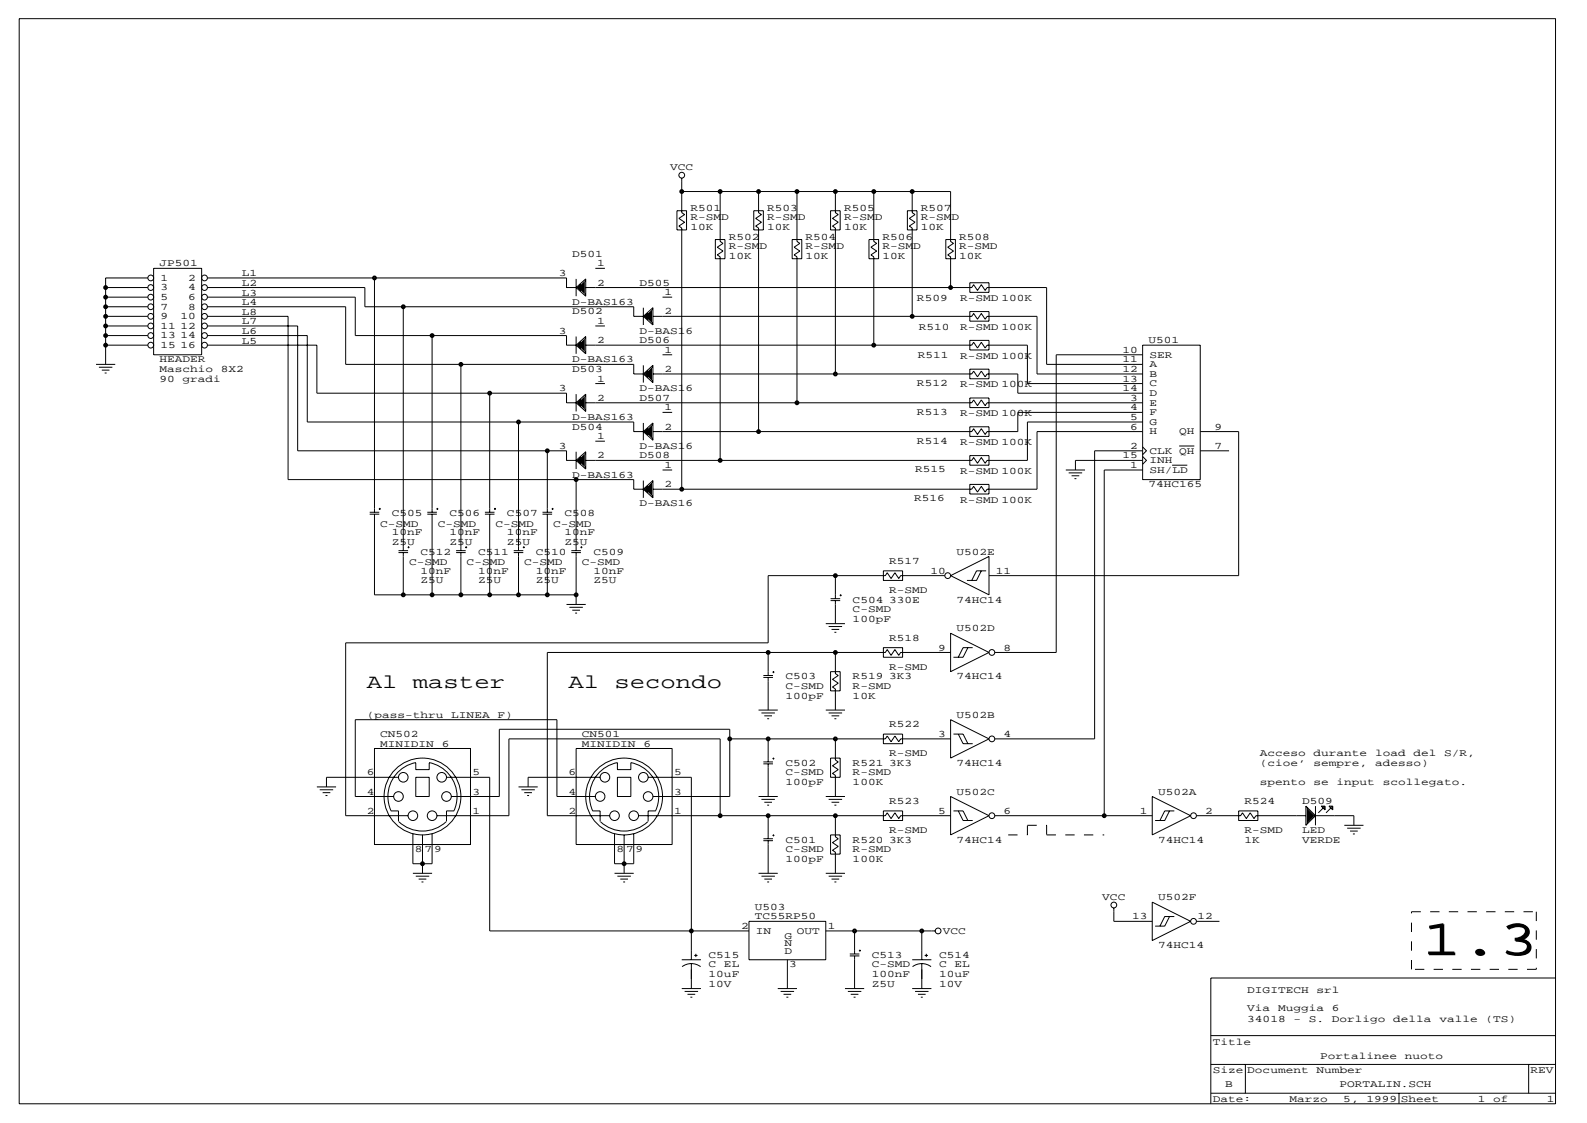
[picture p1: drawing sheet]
<svg xmlns="http://www.w3.org/2000/svg" width="420mm" height="297mm" viewBox="0 0 420 297" stroke-linecap="round" stroke-linejoin="round" font-family="sans-serif">
<g fill="none" stroke="#000" stroke-width=".26">
<path d="M5.1 4.9h406.4v287.1h-406.4zM179.1 55.7h2.5v5.1h-2.5zM180.3 47.1v9.1l.8 .6-1.5 1 1.5 1-1.5 1 .7 .5v69.1M180.3 50.7h71.2v13.2l.7 .5-1.5 1 1.5 1-1.5 1 .8 .5v8.2M190.5 50.7v13.2l.8 .5-1.6 1 1.6 1-1.6 1 .8 .5v53.9M199.4 55.7h2.5v5.1h-2.5zM200.7 50.7v5.5l.7 .6-1.5 1 1.5 1-1.5 1 .8 .5v53.9M210.8 50.7v13.2l.8 .5-1.5 1 1.5 1-1.5 1 .7 .5v38.6M219.7 55.7h2.5v5.1h-2.5zM221 50.7v5.5l.7 .6-1.5 1 1.5 1-1.5 1 .8 .5v38.6M231.1 50.7v13.2l.8 .5-1.5 1 1.5 1-1.5 1 .7 .5v23.4M240 55.7h2.6v5.1h-2.6z"/>
<path d="M241.3 50.7v5.5l.8 .6-1.6 1 1.6 1-1.6 1 .8 .5v23.4M27.9 76.1h11.2M27.9 78.6h11.2M39.1 73.5h-11.2v22.9M40.6 71h12.7v22.8h-12.7zM54.9 76.1h41.6v5h71.1v2.6h2.6M54.9 73.5h95v2.6h2.5M54.9 78.6h39.1v10.2h55.9v2.5h2.5M99.1 73.5v62M152.4 73.8v4.5M152.4 76.1l2.5-2.3v4.5zM152.7 76.1h2"/>
<path d="M152.9 75.8h1.8M152.9 76.3h1.8M153.2 75.6h1.5M153.2 76.6h1.5M153.4 75.3h1.3M153.4 76.8h1.3M153.9 75h.8M153.9 77.1h.8M154.2 74.8h.5M154.2 77.3h.5M154.4 74.5h.3M154.4 77.6h.3"/>
<path d="M154.7 74.3h.1M154.7 77.8h.1M154.9 76.1h102.1l.6-.8 1 1.5 1-1.5 1 1.5 .5-.7h15.8v20.3h25.4M157.5 71h2.5M175.3 78.6h2.5M189.2 63.4h2.6v5h-2.6zM209.5 63.4h2.6v5h-2.6zM229.9 63.4h2.5v5h-2.5zM250.2 63.4h2.5v5h-2.5zM256.5 74.8h5.1v2.5h-5.1zM25.4 96.4h5.1M26.2 97.1h3.5"/>
<path d="M26.9 97.9h2.1M27.7 98.7h.5M27.9 83.7h11.2M27.9 91.3h11.2M27.9 81.1h11.2M27.9 88.8h11.2M27.9 86.2h11.2M54.9 91.3h28.9v12.7h66.1v2.5h2.5M54.9 86.2h23.8v33h71.2v2.6h2.5M54.9 83.7h21.3v43.2h91.4v2.5h2.6M54.9 81.1h36.5v15.3h76.2v2.5h2.6M54.9 88.8h26.4v22.8h86.3v2.6h2.6"/>
<path d="M106.7 81.1v64.6M114.3 88.8v46.7M121.9 96.4v49.3M152.4 89v4.6M152.4 91.3l2.5-2.3v4.6zM152.7 91.3h2M152.9 91h1.8M152.9 91.6h1.8M153.2 90.8h1.5M153.2 91.8h1.5M153.4 90.5h1.3M153.4 92.1h1.3"/>
<path d="M153.9 90.3h.8M153.9 92.3h.8M154.2 92.6h.5M154.2 90h.5M154.4 89.8h.3M154.4 92.8h.3M154.7 89.5h.1M154.7 93.1h.1M154.9 91.3h102.1l.6-.8 1 1.6 1-1.6 1 1.6 .5-.8h10.7v10.2h30.5M157.5 86.2h2.5M170.2 81.4v4.6M170.2 96.6v4.6"/>
<path d="M170.2 83.7l2.5-2.3v4.6zM170.2 98.9l2.5-2.3v4.6zM170.4 83.7h2.1M170.4 98.9h2.1M170.7 83.4h1.8M170.7 83.9h1.8M170.7 98.7h1.8M170.7 99.2h1.8M170.9 83.2h1.6M170.9 84.2h1.6M170.9 98.4h1.6M170.9 99.4h1.6"/>
<path d="M171.2 82.9h1.3M171.2 84.4h1.3M171.2 98.2h1.3M171.2 99.7h1.3M171.7 82.7h.8M171.7 84.7h.8M171.7 97.9h.8M171.7 99.9h.8M172 82.4h.5M172 84.9h.5M172 97.6h.5M172.2 82.2h.3"/>
<path d="M172.2 85.2h.3M172.2 97.4h.3M172.5 81.9h.1M172.5 85.5h.1M172.5 97.1h.1M172.7 83.7h84.3l.6-.8 1 1.5 1-1.5 1 1.5 .5-.7h13.2v15.2h28M172.7 98.9h84.3l.6-.7 1 1.5 1-1.5 1 1.5 .5-.8h8.1v5.1h33.1M175.3 93.8h2.5M256.5 82.4h5.1v2.5h-5.1zM256.5 90h5.1v2.6h-5.1zM256.5 97.6h5.1v2.6h-5.1zM302.3 93.8h-22.9v78.8h-16.3"/>
<path d="M302.3 91.3h15.2v35.6h-15.2zM129.5 104v31.5M137.2 111.6v34.1M144.8 119.2v16.3M152.4 104.3v4.5M152.4 119.5v4.6M152.4 106.5l2.5-2.2v4.5zM152.7 106.5h2M152.9 106.3h1.8M152.9 106.8h1.8M153.2 106h1.5M153.2 107h1.5"/>
<path d="M153.4 105.8h1.3M153.4 107.3h1.3M153.9 105.5h.8M153.9 107.6h.8M154.2 107.8h.5M154.2 105.3h.5M154.4 105h.3M154.4 108.1h.3M154.7 104.8h.1M154.7 108.3h.1M154.9 106.5h102.1l.6-.7 1 1.5 1-1.5 1 1.5 .5-.8h41.2M157.5 101.5h2.5"/>
<path d="M157.5 116.7h2.5M170.2 111.9v4.5M170.2 114.2l2.5-2.3v4.5zM170.4 114.2h2.1M170.7 113.9h1.8M170.7 114.4h1.8M170.9 113.7h1.6M170.9 114.7h1.6M171.2 113.4h1.3M171.2 114.9h1.3M171.7 113.1h.8M171.7 115.2h.8"/>
<path d="M172 100.2h.5M172 115.4h.5M172 112.9h.5M172.2 100.4h.3M172.2 112.6h.3M172.2 115.7h.3M172.5 100.7h.1M172.5 112.4h.1M172.5 115.9h.1M175.3 109.1h2.5M256.5 105.3h5.1v2.5h-5.1zM256.5 112.9h5.1v2.5h-5.1z"/>
<path d="M302.3 118.2l1 1-1 1.1M302.3 109.1h-33.1v5.1h-8.1l-.5 .7-1-1.5-1 1.5-1-1.5-.6 .8h-84.3M302.3 114.2h-28v15.2h-13.2l-.5 .8-1-1.6-1 1.6-1-1.6-.6 .8h-84.3M302.3 111.6h-30.5v10.2h-10.7l-.5 .7-1-1.5-1 1.5-1-1.5-.6 .8h-102.1M302.3 119.2h-12.7v76.2h-26.5M311.9 118h4M317.5 114.2h10.2v38.1h-66.1M317.5 119.2h7.6M97.8 136h2.5M97.8 135.5h2.5M99.1 136v21.3h53.3M100.3 134.5h.3v.2h-.3z"/>
<path d="M113 136h2.6M113 135.5h2.6M114.3 136v21.3M115.6 134.5h.2v.2h-.2zM128.3 136h2.5M128.3 135.5h2.5M129.5 136v21.3M130.8 134.5h.3v.2h-.3zM143.5 136h2.5M143.5 135.5h2.5M144.8 136v21.3M146 134.5h.3v.2h-.3z"/>
<path d="M152.4 126.9v18.8M152.4 121.8l2.5-2.3v4.6zM152.7 121.8h2M152.9 121.5h1.8M152.9 122h1.8M153.2 121.3h1.5M153.2 122.3h1.5M153.4 121h1.3M153.4 122.5h1.3M153.9 120.8h.8M153.9 122.8h.8M154.2 123h.5"/>
<path d="M154.2 120.5h.5M154.4 120.3h.3M154.4 123.3h.3M154.7 120h.1M154.7 123.6h.1M170.2 127.1v4.6M170.2 129.4l2.5-2.3v4.6zM170.4 129.4h2.1M170.7 129.1h1.8M170.7 129.7h1.8M170.9 128.9h1.6M170.9 129.9h1.6"/>
<path d="M171.2 128.6h1.3M171.2 130.2h1.3M171.7 128.4h.8M171.7 130.4h.8M172 128.1h.5M172 130.7h.5M172.2 127.9h.3M172.2 130.9h.3M172.5 127.6h.1M172.5 131.2h.1M175.3 124.3h2.5M256.5 120.5h5.1v2.5h-5.1z"/>
<path d="M256.5 128.1h5.1v2.6h-5.1zM281.9 124.3h5.1M282.7 125.1h3.6M283.5 125.8h2M284.2 126.6h.5M302.3 120.8l1 1-1 1M302.3 121.8h-17.8v2.5M302.3 124.3h-10.2v91.5M310.1 123h4M105.4 146.2h2.5M105.4 145.7h2.5M106.7 146.2v11.1"/>
<path d="M107.9 144.6h.3v.3h-.3zM120.6 146.2h2.6M120.6 145.7h2.6M121.9 146.2v11.1M123.2 144.6h.2v.3h-.2zM135.9 146.2h2.5M135.9 145.7h2.5M137.2 146.2v11.1M138.4 144.6h.3v.3h-.3zM149.9 159.9h5M151.1 146.2h2.6M151.1 145.7h2.6"/>
<path d="M152.4 146.2v13.7M153.7 144.6h.2v.3h-.2zM219.7 158.9h2.5M219.7 158.4h2.5M221 152.3v6.1M221 158.9v6.1M222.2 157.3h.3v.3h-.3zM233.7 151h5.1v2.5h-5.1zM249.9 152.3h-11.6l-.6 .7-1-1.5-1 1.5-1-1.5-.5 .8h-31v17.7h-111.8v45.8h16.5M251.5 152.3l10.1-5.1v10.1zM259.6 151l-1.3 2.5h-2.5M260.9 151h-2.6l-1.3 2.5"/>
<path d="M150.6 160.6h3.6M151.4 161.4h2M152.1 162.2h.6M201.9 179.2h2.6M201.9 178.7h2.6M203.2 172.6v6.1M203.2 179.2v8.6M204.5 177.7h.2v.2h-.2zM218.4 165h5.1M219.2 165.7h3.6M219.7 177.7h2.5v5h-2.5zM220 166.5h2"/>
<path d="M220.7 167.2h.5M221 172.6v5.6l.7 .5-1.5 1 1.5 1-1.5 1 .8 .5v5.6M233.7 171.3h5.1v2.5h-5.1zM251.5 167.5l10.1 5.1-10.1 5.1zM251.5 172.6h-13.2l-.6 .7-1-1.5-1 1.5-1-1.5-.5 .8h-89.4v43.2h16.5M256 171.3l-1.2 2.5h-2.6M257.3 171.3h-2.5l-1.3 2.5M99.1 198h25.4v25.4h-25.4zM152.4 198h25.4v25.4h-25.4zM193 195.4h41.2l.5-.7 1 1.5 1-1.5 1 1.5 .6-.8h13.2M200.7 187.8h5M201.4 188.6h3.6"/>
<path d="M202.2 189.3h2M202.9 190.1h.6M203.2 195.4v6.1M218.4 187.8h5.1M219.2 188.6h3.6M220 189.3h2M220.7 190.1h.5M221 195.4v5.6l.7 .5-1.5 1.1 1.5 1-1.5 1 .8 .5v5.6M233.7 194.2h5.1v2.5h-5.1zM251.5 190.4l10.1 5-10.1 5.1zM252.2 194.2h2.6l1.2 2.5M253.5 194.2l1.3 2.5h2.5"/>
<path d="M83.8 208.1h5.1M84.6 208.9h3.5M85.3 209.7h2.1M86.1 210.4h.5M103.4 214.5h2v2.8M104.1 210.7h-10.1v-20.3h53.3v20.3h10.2M105.4 205.6h-19v2.5M105.5 217.4a9.1 9.1 0 0 0 12.5 0M110 201.8v1.8h3.5v-1.8M110 205.6h3.5v5.1h-3.5zM110 201.7a9.1 9.1 0 0 0-6.6 12.7M113.5 201.7a9.1 9.1 0 0 1 6.6 12.7"/>
<path d="M115.6 215.8h19v-20.4h55.9v20.4M118.1 205.6h11.4v40.6h68.6M119.4 210.7h12.7v-17.8h60.9v17.8h-20.3M120.1 214.5h-2v2.8M137.2 208.1h5M137.9 208.9h3.6M138.7 209.7h2M139.4 210.4h.6M156.7 214.5h2v2.8M158.7 205.6h-19v2.5M158.9 217.4a9.1 9.1 0 0 0 12.4 0M163.3 201.8v1.8h3.6v-1.8"/>
<path d="M163.3 205.6h3.6v5.1h-3.6zM163.4 201.7a9.1 9.1 0 0 0-6.7 12.7M166.8 201.7a9.1 9.1 0 0 1 6.7 12.7M168.9 215.8h65.3l.5-.8 1 1.5 1-1.5 1 1.5 .6-.7h13.2M171.4 205.6h11.5v48.3M173.5 214.5h-2.1v2.8M200.7 210.7h5M201.4 211.4h3.6M201.9 202h2.6M201.9 201.5h2.6M202.2 212.2h2M202.9 213h.6"/>
<path d="M203.2 202v8.7M203.2 215.8v6.1M204.5 200.5h.2v.3h-.2zM218.4 210.7h5.1M219.2 211.4h3.6M219.7 200.5h2.5v5.1h-2.5zM220 212.2h2M220.7 213h.5M221 215.8v5.5l.7 .6-1.5 1 1.5 1-1.5 1 .8 .5v5.6M233.7 214.5h5.1v2.5h-5.1zM251.5 210.7l10.1 5.1-10.1 5zM252.2 214.5h2.6l1.2 2.5"/>
<path d="M253.5 214.5l1.3 2.5h2.5M263.1 215.8h41.7M304.8 210.7l10.2 5.1-10.2 5zM309.4 214.5l-1.3 2.5h-2.5M310.6 214.5h-2.5l-1.3 2.5M316.5 215.8h11.7l.5-.8 1 1.5 1-1.5 1 1.5 .5-.7h13.2M327.7 214.5h5v2.5h-5zM345.4 213.2l2.6 2.6-2.6 2.5zM345.7 213.7h.1M345.7 217.8h.1M345.7 214.5h.8M345.7 215.8h2"/>
<path d="M345.7 217h.8M345.7 214h.2M345.7 214.2h.5M345.7 214.7h1M345.7 215h1.3M345.7 215.3h1.5M345.7 215.5h1.8M345.7 216h1.8M345.7 216.3h1.5M345.7 216.5h1.3M345.7 216.8h1M345.7 217.3h.5"/>
<path d="M345.7 217.5h.2M348 215.8h10.1v2.5M348 213.2v5.1M349.5 213.2h1v1zM350 213.7l-1.3 1.3M350 213.5h.3M350.3 213.7h.1M351.5 213.2h1.1v1zM352 213.7l-1.2 1.3M352 213.5h.3M352.3 213.7h.1M355.6 218.3h5.1"/>
<path d="M356.4 219.1h3.5M357.1 219.8h2.1M109.2 220.6v7.9h5.1v-7.9M109.2 231h5.1M110 231.8h3.5M110.7 232.5h2.1M111.5 233.3h.5M111.8 220.8v10.2M162.6 220.6v7.9h5v-7.9M162.6 231h5M163.3 231.8h3.6M164.1 232.5h2"/>
<path d="M164.8 233.3h.6M165.1 220.8v10.2M200.7 231h5M201.4 231.8h3.6M201.9 222.4h2.6M201.9 221.9h2.6M202.2 232.5h2M202.9 233.3h.6M203.2 222.4v8.6M204.5 220.8h.2v.3h-.2zM218.4 231h5.1M219.2 231.8h3.6"/>
<path d="M219.7 220.8h2.5v5.1h-2.5zM220 232.5h2M220.7 233.3h.5M304.8 238.6l10.2 5.1-10.2 5.1zM357.9 220.6h.5M180.3 253.9h5.1M180.4 255.7a4.1 4.1 0 0 1 4.9 0M182.9 254.9v6.6M183.6 252.7h.9M184.1 252.3v.8M198.1 243.7h20.3v10.2h-20.3zM208.3 253.9v7.6"/>
<path d="M218.4 246.2h29M224.8 252.8h2.5M224.8 252.3h2.5M226.1 246.2v6.1M226.1 252.8v8.7M227.3 251.3h.3v.3h-.3zM241.3 253.9h5.1M241.4 255.7a4.1 4.1 0 0 1 4.9 0M243.8 246.2v7.7M243.8 254.9v6.6M244.6 252.7h.9M245 252.3v.8"/>
<path d="M294.6 240.1v3.6h10.2M309.4 242.4l-1.3 2.6h-2.5M310.6 242.4h-2.5l-1.3 2.6M316.5 243.7h6.1M411.5 258.7h-91.2v33.3M180.3 261.5h5.1M181.1 262.2h3.6M181.9 263h2M182.6 263.8h.5M205.7 261.5h5.1M206.5 262.2h3.6M207.3 263h2"/>
<path d="M208 263.8h.5M223.5 261.5h5.1M224.3 262.2h3.5M225 263h2.1M225.8 263.8h.5M241.3 261.5h5.1M242.1 262.2h3.5M242.8 263h2.1M243.6 263.8h.5M320.3 273.9h91.2M320.3 289.2h91.2M320.3 281.5h91.2"/>
<path d="M329.4 281.5v7.7M370.1 289.2v2.8M404.4 281.5v7.7"/>
<circle cx="180.3" cy="50.7" r=".51"/>
<circle cx="180.3" cy="46.3" r=".76"/>
<circle cx="180.3" cy="50.7" r=".25"/>
<circle cx="190.5" cy="50.7" r=".51"/>
<circle cx="190.5" cy="50.7" r=".25"/>
<circle cx="200.7" cy="50.7" r=".51"/>
<circle cx="200.7" cy="50.7" r=".25"/>
<circle cx="210.8" cy="50.7" r=".51"/>
<circle cx="210.8" cy="50.7" r=".25"/>
<circle cx="221" cy="50.7" r=".51"/>
<circle cx="221" cy="50.7" r=".25"/>
<circle cx="231.1" cy="50.7" r=".51"/>
<circle cx="231.1" cy="50.7" r=".25"/>
<circle cx="241.3" cy="50.7" r=".51"/>
<circle cx="241.3" cy="50.7" r=".25"/>
<circle cx="27.9" cy="76.1" r=".51"/>
<circle cx="27.9" cy="78.6" r=".51"/>
<circle cx="27.9" cy="76.1" r=".25"/>
<circle cx="27.9" cy="78.6" r=".25"/>
<circle cx="39.9" cy="78.6" r=".76"/>
<circle cx="39.9" cy="73.5" r=".76"/>
<circle cx="39.9" cy="76.1" r=".76"/>
<circle cx="54.1" cy="78.6" r=".76"/>
<circle cx="54.1" cy="73.5" r=".76"/>
<circle cx="54.1" cy="76.1" r=".76"/>
<circle cx="99.1" cy="73.5" r=".51"/>
<circle cx="99.1" cy="73.5" r=".25"/>
<circle cx="251.5" cy="76.1" r=".51"/>
<circle cx="251.5" cy="76.1" r=".25"/>
<circle cx="27.9" cy="86.2" r=".51"/>
<circle cx="27.9" cy="88.8" r=".51"/>
<circle cx="27.9" cy="91.3" r=".51"/>
<circle cx="27.9" cy="83.7" r=".51"/>
<circle cx="27.9" cy="81.1" r=".51"/>
<circle cx="27.9" cy="83.7" r=".25"/>
<circle cx="27.9" cy="86.2" r=".25"/>
<circle cx="27.9" cy="91.3" r=".25"/>
<circle cx="27.9" cy="88.8" r=".25"/>
<circle cx="27.9" cy="81.1" r=".25"/>
<circle cx="39.9" cy="83.7" r=".76"/>
<circle cx="39.9" cy="91.3" r=".76"/>
<circle cx="39.9" cy="86.2" r=".76"/>
<circle cx="39.9" cy="88.8" r=".76"/>
<circle cx="39.9" cy="81.1" r=".76"/>
<circle cx="54.1" cy="83.7" r=".76"/>
<circle cx="54.1" cy="91.3" r=".76"/>
<circle cx="54.1" cy="86.2" r=".76"/>
<circle cx="54.1" cy="88.8" r=".76"/>
<circle cx="54.1" cy="81.1" r=".76"/>
<circle cx="106.7" cy="81.1" r=".51"/>
<circle cx="106.7" cy="81.1" r=".25"/>
<circle cx="114.3" cy="88.8" r=".51"/>
<circle cx="114.3" cy="88.8" r=".25"/>
<circle cx="121.9" cy="96.4" r=".51"/>
<circle cx="121.9" cy="96.4" r=".25"/>
<circle cx="221" cy="98.9" r=".51"/>
<circle cx="221" cy="98.9" r=".25"/>
<circle cx="231.1" cy="91.3" r=".51"/>
<circle cx="231.1" cy="91.3" r=".25"/>
<circle cx="241.3" cy="83.7" r=".51"/>
<circle cx="241.3" cy="83.7" r=".25"/>
<circle cx="129.5" cy="104" r=".51"/>
<circle cx="129.5" cy="104" r=".25"/>
<circle cx="137.2" cy="111.6" r=".51"/>
<circle cx="137.2" cy="111.6" r=".25"/>
<circle cx="144.8" cy="119.2" r=".51"/>
<circle cx="144.8" cy="119.2" r=".25"/>
<circle cx="200.7" cy="114.2" r=".51"/>
<circle cx="200.7" cy="114.2" r=".25"/>
<circle cx="210.8" cy="106.5" r=".51"/>
<circle cx="210.8" cy="106.5" r=".25"/>
<circle cx="152.4" cy="126.9" r=".51"/>
<circle cx="152.4" cy="126.9" r=".25"/>
<circle cx="180.3" cy="129.4" r=".51"/>
<circle cx="180.3" cy="129.4" r=".25"/>
<circle cx="190.5" cy="121.8" r=".51"/>
<circle cx="190.5" cy="121.8" r=".25"/>
<circle cx="106.7" cy="157.3" r=".51"/>
<circle cx="106.7" cy="157.3" r=".25"/>
<circle cx="114.3" cy="157.3" r=".51"/>
<circle cx="114.3" cy="157.3" r=".25"/>
<circle cx="121.9" cy="157.3" r=".51"/>
<circle cx="121.9" cy="157.3" r=".25"/>
<circle cx="129.5" cy="157.3" r=".51"/>
<circle cx="129.5" cy="157.3" r=".25"/>
<circle cx="137.2" cy="157.3" r=".51"/>
<circle cx="137.2" cy="157.3" r=".25"/>
<circle cx="144.8" cy="157.3" r=".51"/>
<circle cx="144.8" cy="157.3" r=".25"/>
<circle cx="152.4" cy="157.3" r=".51"/>
<circle cx="152.4" cy="157.3" r=".25"/>
<circle cx="221" cy="152.3" r=".51"/>
<circle cx="221" cy="152.3" r=".25"/>
<circle cx="250.7" cy="152.3" r=".76"/>
<circle cx="203.2" cy="172.6" r=".51"/>
<circle cx="203.2" cy="172.6" r=".25"/>
<circle cx="221" cy="172.6" r=".51"/>
<circle cx="221" cy="172.6" r=".25"/>
<circle cx="262.4" cy="172.6" r=".76"/>
<circle cx="193" cy="195.4" r=".51"/>
<circle cx="193" cy="195.4" r=".25"/>
<circle cx="203.2" cy="195.4" r=".51"/>
<circle cx="203.2" cy="195.4" r=".25"/>
<circle cx="221" cy="195.4" r=".51"/>
<circle cx="221" cy="195.4" r=".25"/>
<circle cx="262.4" cy="195.4" r=".76"/>
<circle cx="105.4" cy="210.7" r="1.27"/>
<circle cx="106.7" cy="205.6" r="1.27"/>
<circle cx="109.2" cy="215.8" r="1.27"/>
<circle cx="111.8" cy="210.7" r="10.2"/>
<circle cx="114.3" cy="215.8" r="1.27"/>
<circle cx="116.8" cy="205.6" r="1.27"/>
<circle cx="118.1" cy="210.7" r="1.27"/>
<circle cx="158.7" cy="210.7" r="1.27"/>
<circle cx="160" cy="205.6" r="1.27"/>
<circle cx="162.6" cy="215.8" r="1.27"/>
<circle cx="165.1" cy="210.7" r="10.2"/>
<circle cx="167.6" cy="215.8" r="1.27"/>
<circle cx="170.2" cy="205.6" r="1.27"/>
<circle cx="171.4" cy="210.7" r="1.27"/>
<circle cx="190.5" cy="215.8" r=".51"/>
<circle cx="190.5" cy="215.8" r=".25"/>
<circle cx="203.2" cy="215.8" r=".51"/>
<circle cx="203.2" cy="215.8" r=".25"/>
<circle cx="221" cy="215.8" r=".51"/>
<circle cx="221" cy="215.8" r=".25"/>
<circle cx="262.4" cy="215.8" r=".76"/>
<circle cx="292.1" cy="215.8" r=".51"/>
<circle cx="292.1" cy="215.8" r=".25"/>
<circle cx="315.7" cy="215.8" r=".76"/>
<circle cx="111.8" cy="228.5" r=".51"/>
<circle cx="111.8" cy="228.5" r=".25"/>
<circle cx="165.1" cy="228.5" r=".51"/>
<circle cx="165.1" cy="228.5" r=".25"/>
<circle cx="294.6" cy="239.4" r=".76"/>
<circle cx="182.9" cy="246.2" r=".51"/>
<circle cx="182.9" cy="246.2" r=".25"/>
<circle cx="226.1" cy="246.2" r=".51"/>
<circle cx="226.1" cy="246.2" r=".25"/>
<circle cx="243.8" cy="246.2" r=".51"/>
<circle cx="243.8" cy="246.2" r=".25"/>
<circle cx="248.2" cy="246.2" r=".76"/>
<circle cx="315.7" cy="243.7" r=".76"/>
</g>
<path d="M271.8 218.3h5.1M276.9 218.3v2.5M266.7 220.8h5.1M271.8 220.8v-2.5M276.9 220.8h15.2M373.4 241.2h33M373.4 256.4v-15.2M406.4 241.2v15.2M406.4 256.4h-33" fill="none" stroke="#000" stroke-width=".26" stroke-dasharray="2.5" stroke-linecap="butt"/>
<text font-size="13.2" x="376.2" y="252.4">1.3</text>
<g font-size="5.3">
<text x="97" y="182.1">Al</text>
<text x="109.2" y="182.1">master</text>
<text x="150.4" y="182.1">Al</text>
<text x="162.6" y="182.1">secondo</text>
</g>
<g font-size="2.6">
<text x="177.3" y="45.1">VCC</text>
<text x="182.6" y="55.7">R501</text>
<text x="182.6" y="58.3">R-SMD</text>
<text x="202.9" y="55.7">R503</text>
<text x="202.9" y="58.3">R-SMD</text>
<text x="223.3" y="55.7">R505</text>
<text x="223.3" y="58.3">R-SMD</text>
<text x="243.6" y="55.7">R507</text>
<text x="243.6" y="58.3">R-SMD</text>
<text x="182.6" y="60.8">10K</text>
<text x="192.8" y="63.4">R502</text>
<text x="192.8" y="65.9">R-SMD</text>
<text x="202.9" y="60.8">10K</text>
<text x="213.1" y="63.4">R504</text>
<text x="213.1" y="65.9">R-SMD</text>
<text x="223.3" y="60.8">10K</text>
<text x="233.4" y="63.4">R506</text>
<text x="233.4" y="65.9">R-SMD</text>
<text x="243.6" y="60.8">10K</text>
<text x="253.7" y="63.4">R508</text>
<text x="253.7" y="65.9">R-SMD</text>
<text x="42.2" y="70.5">JP501</text>
<text x="151.4" y="67.9">D501</text>
<text x="158" y="70.5">1</text>
<text x="192.8" y="68.4">10K</text>
<text x="213.1" y="68.4">10K</text>
<text x="233.4" y="68.4">10K</text>
<text x="253.7" y="68.4">10K</text>
<text x="42.4" y="74.3">1</text>
<text x="42.4" y="76.8">3</text>
<text x="49.8" y="74.3">2</text>
<text x="49.8" y="76.8">4</text>
<text x="64" y="73.1">L1</text>
<text x="64" y="75.6">L2</text>
<text x="147.8" y="73">3</text>
<text x="158" y="75.6">2</text>
<text x="169.2" y="75.6">D505</text>
<text x="42.4" y="79.4">5</text>
<text x="42.4" y="81.9">7</text>
<text x="49.8" y="79.4">6</text>
<text x="49.8" y="81.9">8</text>
<text x="64" y="78.2">L3</text>
<text x="64" y="80.7">L4</text>
<text x="64" y="83.2">L8</text>
<text x="151.4" y="80.6">D-BAS163</text>
<text x="151.4" y="83.2">D502</text>
<text x="175.8" y="83.2">2</text>
<text x="175.8" y="78.1">1</text>
<text x="242.6" y="79.6">R509</text>
<text x="254" y="79.6">R-SMD 100K</text>
<text x="42.4" y="84.4">9</text>
<text x="42.4" y="87">11</text>
<text x="42.4" y="89.5">13</text>
<text x="47.8" y="84.4">10</text>
<text x="47.8" y="87">12</text>
<text x="47.8" y="89.5">14</text>
<text x="64" y="88.3">L6</text>
<text x="64" y="85.8">L7</text>
<text x="147.8" y="88.3">3</text>
<text x="158" y="85.7">1</text>
<text x="169.2" y="88.3">D-BAS16</text>
<text x="243.1" y="87.2">R510</text>
<text x="254" y="87.2">R-SMD 100K</text>
<text x="42.2" y="95.9">HEADER</text>
<text x="42.4" y="92.1">15</text>
<text x="47.8" y="92.1">16</text>
<text x="64" y="90.9">L5</text>
<text x="151.4" y="95.9">D-BAS163</text>
<text x="158" y="90.8">2</text>
<text x="169.2" y="90.8">D506</text>
<text x="175.8" y="93.3">1</text>
<text x="242.8" y="94.6">R511</text>
<text x="254" y="94.9">R-SMD 100K</text>
<text x="296.9" y="93.3">10</text>
<text x="296.9" y="95.9">11</text>
<text x="303.8" y="90.8">U501</text>
<text x="304" y="94.6">SER</text>
<text x="42.2" y="98.4">Maschio</text>
<text x="42.2" y="101">90</text>
<text x="48.3" y="101">gradi</text>
<text x="58.4" y="98.4">8X2</text>
<text x="151.4" y="98.4">D503</text>
<text x="158" y="101">1</text>
<text x="175.8" y="98.4">2</text>
<text x="296.9" y="98.4">12</text>
<text x="296.9" y="101">13</text>
<text x="304" y="97.1">A</text>
<text x="304" y="99.7">B</text>
<text x="147.8" y="103.5">3</text>
<text x="158" y="106">2</text>
<text x="169.2" y="103.5">D-BAS16</text>
<text x="169.2" y="106">D507</text>
<text x="242.6" y="102.2">R512</text>
<text x="254" y="102.5">R-SMD 100K</text>
<text x="296.9" y="103.5">14</text>
<text x="299" y="106">3</text>
<text x="304" y="102.2">C</text>
<text x="304" y="104.8">D</text>
<text x="304" y="107.3">E</text>
<text x="151.4" y="111.1">D-BAS163</text>
<text x="151.4" y="113.7">D504</text>
<text x="175.8" y="113.7">2</text>
<text x="175.8" y="108.6">1</text>
<text x="242.6" y="109.8">R513</text>
<text x="254" y="110.1">R-SMD 100K</text>
<text x="299" y="108.6">4</text>
<text x="299" y="111.1">5</text>
<text x="299" y="113.7">6</text>
<text x="304" y="109.8">F</text>
<text x="304" y="112.4">G</text>
<text x="321.3" y="113.7">9</text>
<text x="147.8" y="118.7">3</text>
<text x="158" y="116.2">1</text>
<text x="169.2" y="118.7">D-BAS16</text>
<text x="242.6" y="117.5">R514</text>
<text x="254" y="117.7">R-SMD 100K</text>
<text x="299" y="118.7">2</text>
<text x="304" y="114.9">H</text>
<text x="311.9" y="114.9">QH</text>
<text x="321.3" y="118.7">7</text>
<text x="158" y="121.3">2</text>
<text x="169.2" y="121.3">D508</text>
<text x="175.8" y="123.8">1</text>
<text x="242.1" y="124.8">R515</text>
<text x="254" y="125.3">R-SMD 100K</text>
<text x="296.9" y="121.3">15</text>
<text x="299" y="123.8">1</text>
<text x="304" y="120">CLK QH</text>
<text x="304" y="122.5">INH</text>
<text x="304" y="125.1">SH/LD</text>
<text x="151.4" y="126.4">D-BAS163</text>
<text x="175.8" y="128.9">2</text>
<text x="303.8" y="128.9">74HC165</text>
<text x="103.6" y="136.5">C505</text>
<text x="118.9" y="136.5">C506</text>
<text x="134.1" y="136.5">C507</text>
<text x="149.4" y="136.5">C508</text>
<text x="169.2" y="134">D-BAS16</text>
<text x="241.8" y="132.4">R516</text>
<text x="254" y="133">R-SMD 100K</text>
<text x="100.6" y="139.3">C-SMD</text>
<text x="103.6" y="141.6">10nF</text>
<text x="115.8" y="139.3">C-SMD</text>
<text x="118.9" y="141.6">10nF</text>
<text x="131.1" y="139.3">C-SMD</text>
<text x="134.1" y="141.6">10nF</text>
<text x="146.3" y="139.3">C-SMD</text>
<text x="149.4" y="141.6">10nF</text>
<text x="103.6" y="144.1">Z5U</text>
<text x="108.2" y="149.5">C-SMD</text>
<text x="111.3" y="146.7">C512</text>
<text x="118.9" y="144.1">Z5U</text>
<text x="123.4" y="149.5">C-SMD</text>
<text x="126.5" y="146.7">C511</text>
<text x="134.1" y="144.1">Z5U</text>
<text x="138.7" y="149.5">C-SMD</text>
<text x="141.7" y="146.7">C510</text>
<text x="149.4" y="144.1">Z5U</text>
<text x="153.9" y="149.5">C-SMD</text>
<text x="157" y="146.7">C509</text>
<text x="235.2" y="149.2">R517</text>
<text x="253" y="146.7">U502E</text>
<text x="111.3" y="151.8">10nF</text>
<text x="111.3" y="154.3">Z5U</text>
<text x="126.5" y="151.8">10nF</text>
<text x="126.5" y="154.3">Z5U</text>
<text x="141.7" y="151.8">10nF</text>
<text x="141.7" y="154.3">Z5U</text>
<text x="157" y="151.8">10nF</text>
<text x="157" y="154.3">Z5U</text>
<text x="246.1" y="151.8">10</text>
<text x="263.4" y="151.8">11</text>
<text x="225.6" y="159.4">C504</text>
<text x="225.6" y="161.9">C-SMD</text>
<text x="235.2" y="156.8">R-SMD</text>
<text x="235.2" y="159.4">330E</text>
<text x="253" y="159.4">74HC14</text>
<text x="225.6" y="164.5">100pF</text>
<text x="253" y="167">U502D</text>
<text x="235.2" y="169.5">R518</text>
<text x="248.2" y="172.1">9</text>
<text x="265.4" y="172.1">8</text>
<text x="207.8" y="179.7">C503</text>
<text x="225.6" y="179.7">R519</text>
<text x="235.2" y="177.2">R-SMD</text>
<text x="235.2" y="179.7">3K3</text>
<text x="253" y="179.7">74HC14</text>
<text x="207.8" y="182.2">C-SMD</text>
<text x="207.8" y="184.8">100pF</text>
<text x="225.6" y="182.2">R-SMD</text>
<text x="225.6" y="184.8">10K</text>
<text x="97" y="189.9">(pass-thru</text>
<text x="119.4" y="189.9">LINEA</text>
<text x="131.6" y="189.9">F)</text>
<text x="253" y="189.9">U502B</text>
<text x="100.6" y="194.9">CN502</text>
<text x="100.6" y="197.5">MINIDIN</text>
<text x="116.8" y="197.5">6</text>
<text x="153.9" y="194.9">CN501</text>
<text x="153.9" y="197.5">MINIDIN</text>
<text x="170.2" y="197.5">6</text>
<text x="235.2" y="192.4">R522</text>
<text x="248.2" y="194.9">3</text>
<text x="265.4" y="194.9">4</text>
<text x="207.8" y="202.6">C502</text>
<text x="225.6" y="202.6">R521</text>
<text x="235.2" y="200">R-SMD</text>
<text x="235.2" y="202.6">3K3</text>
<text x="253" y="202.6">74HC14</text>
<text x="333.2" y="200.1">Acceso</text>
<text x="333.2" y="202.6">(cioe’</text>
<text x="347.5" y="200.1">durante</text>
<text x="347.5" y="202.6">sempre,</text>
<text x="363.7" y="200.1">load</text>
<text x="363.7" y="202.6">adesso)</text>
<text x="373.9" y="200.1">del</text>
<text x="382" y="200.1">S/R,</text>
<text x="97" y="205.1">6</text>
<text x="125" y="205.1">5</text>
<text x="150.4" y="205.1">6</text>
<text x="178.3" y="205.1">5</text>
<text x="207.8" y="205.1">C-SMD</text>
<text x="207.8" y="207.6">100pF</text>
<text x="225.6" y="205.1">R-SMD</text>
<text x="225.6" y="207.6">100K</text>
<text x="333.2" y="207.7">spento</text>
<text x="347.5" y="207.7">se</text>
<text x="353.6" y="207.7">input</text>
<text x="365.8" y="207.7">scollegato.</text>
<text x="97" y="210.2">4</text>
<text x="97" y="215.3">2</text>
<text x="125" y="210.2">3</text>
<text x="125" y="215.3">1</text>
<text x="150.4" y="210.2">4</text>
<text x="150.4" y="215.3">2</text>
<text x="178.3" y="210.2">3</text>
<text x="178.3" y="215.3">1</text>
<text x="235.2" y="212.7">R523</text>
<text x="248.2" y="215.3">5</text>
<text x="253" y="210.2">U502C</text>
<text x="265.4" y="215.3">6</text>
<text x="301.5" y="215.3">1</text>
<text x="306.3" y="210.2">U502A</text>
<text x="318.8" y="215.3">2</text>
<text x="329.2" y="212.7">R524</text>
<text x="344.4" y="212.7">D509</text>
<text x="235.2" y="220.3">R-SMD</text>
<text x="329.2" y="220.3">R-SMD</text>
<text x="344.4" y="220.3">LED</text>
<text x="109.7" y="225.4">8</text>
<text x="112.3" y="225.4">7</text>
<text x="114.8" y="225.4">9</text>
<text x="163.1" y="225.4">8</text>
<text x="165.6" y="225.4">7</text>
<text x="168.1" y="225.4">9</text>
<text x="207.8" y="222.9">C501</text>
<text x="207.8" y="225.4">C-SMD</text>
<text x="207.8" y="228">100pF</text>
<text x="225.6" y="222.9">R520</text>
<text x="225.6" y="225.4">R-SMD</text>
<text x="225.6" y="228">100K</text>
<text x="235.2" y="222.9">3K3</text>
<text x="253" y="222.9">74HC14</text>
<text x="306.3" y="222.9">74HC14</text>
<text x="329.2" y="222.9">1K</text>
<text x="344.4" y="222.9">VERDE</text>
<text x="291.6" y="238.1">VCC</text>
<text x="306.3" y="238.1">U502F</text>
<text x="196.1" y="245.7">2</text>
<text x="199.6" y="240.7">U503</text>
<text x="199.6" y="243.2">TC55RP50</text>
<text x="218.9" y="245.7">1</text>
<text x="299.5" y="243.2">13</text>
<text x="316.7" y="243.2">12</text>
<text x="199.9" y="247">IN</text>
<text x="207.5" y="248.3">G</text>
<text x="207.5" y="250.3">N</text>
<text x="210.8" y="247">OUT</text>
<text x="249.4" y="247">VCC</text>
<text x="306.3" y="250.8">74HC14</text>
<text x="187.5" y="253.4">C515</text>
<text x="187.5" y="255.9">C</text>
<text x="191.5" y="255.9">EL</text>
<text x="207.5" y="252.3">D</text>
<text x="208.8" y="255.9">3</text>
<text x="230.6" y="253.4">C513</text>
<text x="230.6" y="255.9">C-SMD</text>
<text x="248.4" y="253.4">C514</text>
<text x="248.4" y="255.9">C</text>
<text x="252.5" y="255.9">EL</text>
<text x="187.5" y="258.4">10uF</text>
<text x="187.5" y="261">10V</text>
<text x="230.6" y="258.4">100nF</text>
<text x="230.6" y="261">Z5U</text>
<text x="248.4" y="258.4">10uF</text>
<text x="248.4" y="261">10V</text>
<text x="329.9" y="262.7">DIGITECH</text>
<text x="348.2" y="262.7">srl</text>
<text x="329.9" y="267.3">Via</text>
<text x="338.1" y="267.3">Muggia</text>
<text x="352.3" y="267.3">6</text>
<text x="329.9" y="270.4">34018</text>
<text x="342.1" y="270.4">-</text>
<text x="346.2" y="270.4">S.</text>
<text x="352.3" y="270.4">Dorligo</text>
<text x="368.6" y="270.4">della</text>
<text x="380.7" y="270.4">valle</text>
<text x="392.9" y="270.4">(TS)</text>
<text x="320.8" y="276.5">Title</text>
<text x="349.2" y="280">Portalinee</text>
<text x="371.6" y="280">nuoto</text>
<text x="320.8" y="283.8">Size Document</text>
<text x="324.1" y="287.6">B</text>
<text x="348.2" y="283.8">Number</text>
<text x="354.3" y="287.6">PORTALIN.SCH</text>
<text x="404.9" y="283.8">REV</text>
<text x="320.8" y="291.5">Date:</text>
<text x="341.1" y="291.5">Marzo</text>
<text x="355.3" y="291.5">5,</text>
<text x="361.4" y="291.5">1999 Sheet</text>
<text x="390.9" y="291.5">1</text>
<text x="395" y="291.5">of</text>
<text x="409.2" y="291.5">1</text>
</g>
</svg>
